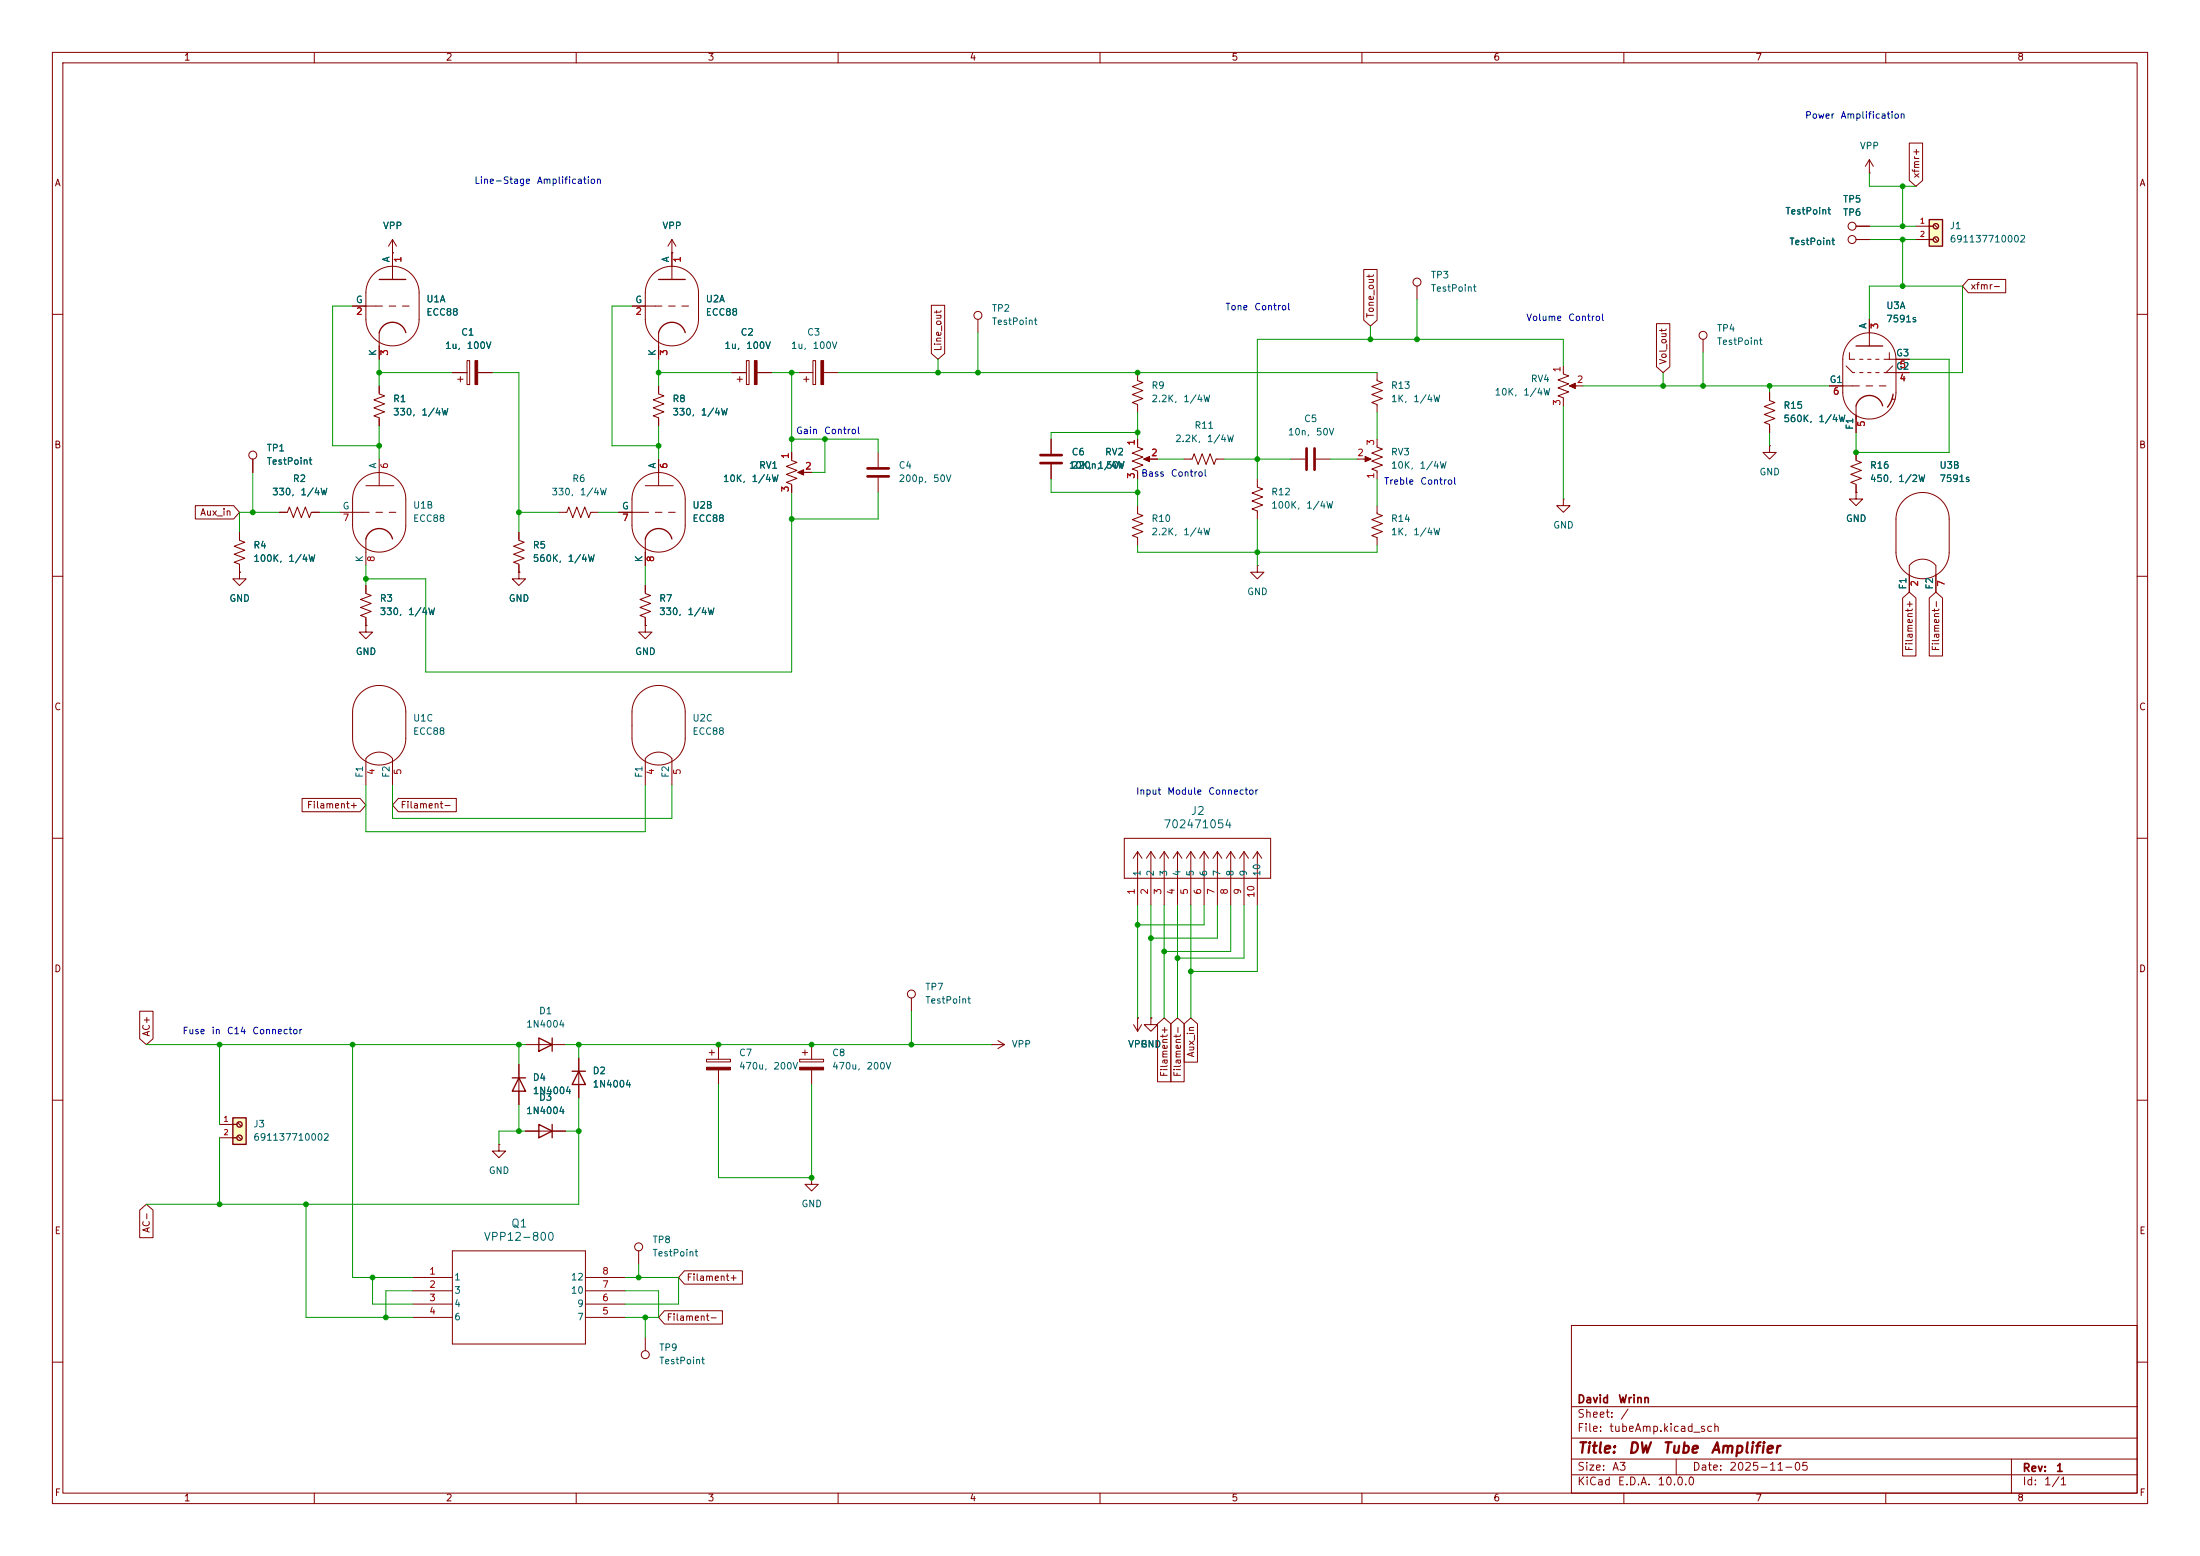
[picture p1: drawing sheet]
<svg xmlns="http://www.w3.org/2000/svg" width="420mm" height="297mm" viewBox="0 0 420 297" stroke-linecap="round" stroke-linejoin="round" font-family="sans-serif">
<g fill="none" stroke="#840000" stroke-width=".19">
<path d="M10 10h400v277h-400zM12 12h396v273h-396zM60 10v2M110 10v2M160 10v2M210 10v2M260 10v2M310 10v2M360 10v2M128.3 48.3h.1M128.3 45.7l-.8 1.3M128.3 45.7l.7 1.3"/>
<path d="M128.3 45.7v2.6M10 60h2M152.4 71.1h2.8M153.4 72.4h1M153.9 71.9v1M155.2 68.8h.5v4.6h-.5zM157.2 71.1h2.8M186.7 61v2.5M217.2 71.1v1.5l1 .4-2 .8 2 .7-2 .8 2 .8-2 .7 1 .4v1.5M408 60h2M106.7 97.8h1.5l.4-1 .7 2 .8-2 .8 2 .7-2 .8 2 .4-1h1.5M118.1 97.8h5.7"/>
<path d="M122.1 91.7a5.1 5.1 0 0 1 5.6-1.1 5.1 5.1 0 0 1 3.1 4.7v5a5.1 5.1 0 0 1-5.1 5.1 5.1 5.1 0 0 1-5.1-5.1v-5a5.1 5.1 0 0 1 1.5-3.6zM123.2 92.7h5.3M125.1 97.8h1.3M125.7 87.6v5.1M127.6 97.8h1.3M151.1 86.4v1.5l1 .4-2 .7 2 .8-2 .8 2 .7-2 .8 1 .4v1.5M152.7 90.2h2.2M217.2 96.5v1.5l1 .4-2 .8 2 .7-2 .8 2 .8-2 .7 1 .4v1.5M217.2 83.8v1.5l1 .4-2 .8 2 .7-2 .8 2 .8-2 .7 1 .4v1.5M218.7 87.6h2.3M226.1 87.6h1.5l.4-1 .7 2 .8-2 .8 2 .7-2 .8 2 .4-1h1.5M240 91.4v1.6l1 .3-2 .8 2 .8-2 .7 2 .8-2 .8 1 .3v1.6"/>
<path d="M246.4 87.6h2.8M251.2 87.6h2.8M10 110h2M99.1 101.6v1.5l1 .4-2.1 .8 2.1 .7-2.1 .8 2.1 .8-2.1 .7 1.1 .4v1.5M123.2 102.9v5.1M240 108v1.2h1.3l-1.3 1.3-1.2-1.3h1.2M240 108h.1M408 110h2M10 160h2M408 160h2M214.6 160h28v7.6h-28zM217.2 162.6v10.1"/>
<path d="M217.2 162.6l-.9 1.2M217.2 162.6l.8 1.2M219.7 162.6v10.1M219.7 162.6l-.8 1.2M219.7 162.6l.9 1.2M222.2 162.6v10.1M222.2 162.6l-.8 1.2M222.2 162.6l.9 1.2M224.8 162.6v10.1M224.8 162.6l-.9 1.2M224.8 162.6l.8 1.2M227.3 162.6v10.1"/>
<path d="M227.3 162.6l-.8 1.2M227.3 162.6l.9 1.2M229.9 162.6v10.1M229.9 162.6l-.9 1.2M229.9 162.6l.8 1.2M232.4 162.6v10.1M232.4 162.6l-.8 1.2M232.4 162.6l.9 1.2M234.9 162.6v10.1M234.9 162.6l-.8 1.2M234.9 162.6l.9 1.2M237.5 162.6v10.1"/>
<path d="M237.5 162.6l-.9 1.2M237.5 162.6l.8 1.2M240 162.6v10.1M240 162.6l-.8 1.2M240 162.6l.9 1.2M189.2 199.4h.1M189.2 199.4h2.6M190.5 198.6l1.3 .8M191.8 199.4l-1.3 .8M216.4 195.6l.8 1.3M217.2 194.3h.1M217.2 194.3v2.6"/>
<path d="M217.9 195.6l-.7 1.3M219.7 194.3v1.3h1.3l-1.3 1.3-1.3-1.3h1.3M219.7 194.3h.1M10 210h2M95.2 218.4v1.3h1.3l-1.3 1.3-1.2-1.3h1.2M95.2 218.4h.1M99.1 203.2v7.6M100.3 215.9h7.6M408 210h2M86.4 238.8h25.4v17.7h-25.4zM78.7 243.8h7.7M78.7 246.4h7.7"/>
<path d="M78.7 248.9h7.7M78.7 251.5h7.7M111.8 243.8h7.6M111.8 246.4h7.6M111.8 248.9h7.6M111.8 251.5h7.6M300 253h108v32h-108zM10 260h2M300 278.5h108M300 274.5h108M300 268.5h108M320 278.5v3"/>
<path d="M384 278.5v6.5M408 260h2M60 285v2M110 285v2M160 285v2M210 285v2M260 285v2M300 281.5h108M310 285v2M360 285v2"/>
<circle cx="186.7" cy="60.2" r=".76"/>
</g>
<path d="M249.4 85.6v4.1M251 85.6v4.1" fill="none" stroke="#840000" stroke-width=".51"/>
<g fill="#840000" stroke="#840000" stroke-width=".19">
<path d="M152.3 90.2l1.1-.5v1z"/>
<path d="M218.3 87.6l1.2-.5v1z"/>
<path d="M156.7 68.8h.5v4.6h-.5z"/>
</g>
<path d="M123.2 102.9a2.62 2.62 0 0 1 2.5-2 2.62 2.62 0 0 1 2.6 2M97.8 205.7h2.5M99.1 205.7l1.2 2.6h-2.5zM102.9 214.6l2.5 1.3-2.5 1.3zM105.4 214.6v2.6" fill="none" stroke="#840000" stroke-width=".25"/>
<path d="M44.4 213.4h2.6v5h-2.6z" fill="#ffffc2"/>
<g fill="none" stroke="#840000" stroke-width=".25">
<path d="M72.4 53.3h5.1M125.7 53.3h5.1M72.4 63.5a2.62 2.62 0 0 1 2.5-2 2.62 2.62 0 0 1 2.6 2M125.7 63.5a2.62 2.62 0 0 1 2.6-2 2.62 2.62 0 0 1 2.5 2M69.8 102.9a2.62 2.62 0 0 1 2.6-2 2.62 2.62 0 0 1 2.5 2M44.4 213.4h2.6v5h-2.6zM44.4 214.6h.8M44.4 217.2h.8"/>
<circle cx="45.7" cy="214.6" r=".51"/>
<circle cx="45.7" cy="217.2" r=".51"/>
</g>
<g fill="none" stroke="#840000" stroke-width=".19">
<path d="M356.9 33h.1M356.9 30.5l-.8 1.3M356.9 30.5l.7 1.3M356.9 30.5v2.5M67.3 58.4h5.7M71.3 52.3a5.1 5.1 0 0 1 5.6-1.1 5.1 5.1 0 0 1 3.1 4.7v5.1a5.1 5.1 0 0 1-5.1 5 5.1 5.1 0 0 1-5.1-5v-5.1a5.1 5.1 0 0 1 1.5-3.6zM74.3 58.4h1.3M74.9 48.3h.1M74.9 45.7l-.7 1.3M74.9 45.7l.8 1.3M74.9 45.7v7.6M76.8 58.4h1.3"/>
<path d="M120.6 58.4h5.8M124.7 52.3a5.1 5.1 0 0 1 5.5-1.1 5.1 5.1 0 0 1 3.1 4.7v5.1a5.1 5.1 0 0 1-5 5 5.1 5.1 0 0 1-5.1-5v-5.1a5.1 5.1 0 0 1 1.5-3.6zM127.6 58.4h1.3M128.3 48.3v5M130.2 58.4h1.2M270.5 54.6v2.6M354.3 43.2h2.6M72.4 73.7v1.5l1 .4-2 .7 2 .8-2 .8 2 .7-2 .8 1 .4v1.5M72.4 63.5v5.1M86.4 71.1h2.8M87.4 72.4h1M87.9 71.9v1"/>
<path d="M89.2 68.8h.5v4.6h-.5zM91.2 71.1h2.8M125.7 73.7v1.5l1 .4-2 .7 2 .8-2 .8 2 .7-2 .8 1 .4v1.5M125.7 63.5v5.1M139.7 71.1h2.8M140.7 72.4h1M141.2 71.9v1M142.5 68.8h.5v4.6h-.5zM144.5 71.1h2.8M262.9 71.1v1.5l1 .4-2 .8 2 .7-2 .8 2 .8-2 .7 1 .4v1.5M298.4 69.9v1.5l1.1 .4-2.1 .7 2.1 .8-2.1 .7 2.1 .8-2.1 .8 1 .3v1.6M300 73.7h2.3"/>
<path d="M325.1 64.8v2.5M337.8 74.9v1.6l1 .3-2 .8 2 .8-2 .7 2 .8-2 .7 1 .4v1.6M48.3 87.6v2.6M53.3 97.8h1.6l.3-1 .8 2 .8-2 .7 2 .8-2 .8 2 .3-1h1.6M64.8 97.8h5.7M68.8 91.7a5.1 5.1 0 0 1 5.5-1.1 5.1 5.1 0 0 1 3.2 4.7v5a5.1 5.1 0 0 1-5.1 5.1 5.1 5.1 0 0 1-5.1-5.1v-5a5.1 5.1 0 0 1 1.5-3.6zM69.8 92.7h5.4M71.8 97.8h1.2M72.4 87.6v5.1M74.3 97.8h1.3M167.6 86.4v2.8M167.6 91.2v2.8"/>
<path d="M200.7 83.8v2.8M200.7 88.6v2.8M259.1 87.6h2.3M262.9 83.8v1.5l1 .4-2 .8 2 .7-2 .8 2 .8-2 .7 1 .4v1.5M262.9 96.5v1.5l1 .4-2 .8 2 .7-2 .8 2 .8-2 .7 1 .4v1.5M298.4 95.3v1.2h1.3l-1.3 1.3-1.2-1.3h1.2M298.4 95.3h.1M337.8 85.1v1.3h1.3l-1.3 1.2-1.3-1.2h1.3M337.8 85.1h.1M354.3 86.4v1.5l1 .4-2 .7 2 .8-2 .8 2 .7-2 .8 1 .4v1.5M45.7 101.6v1.5l1 .4-2 .8 2 .7-2 .8 2 .8-2 .7 1 .4v1.5M45.7 109.2v1.3h1.3l-1.3 1.3-1.3-1.3h1.3"/>
<path d="M45.7 109.2h.1M69.8 111.8v1.5l1.1 .4-2.1 .7 2.1 .8-2.1 .8 2.1 .7-2.1 .8 1 .4v1.5M69.8 119.4v1.3h1.3l-1.3 1.2-1.2-1.2h1.2M69.8 119.4h.1M69.8 102.9v5.1M68.8 132.3a5.1 5.1 0 0 1 5.5-1.1 5.1 5.1 0 0 1 3.2 4.7v5.1a5.1 5.1 0 0 1-5.1 5 5.1 5.1 0 0 1-5.1-5v-5.1a5.1 5.1 0 0 1 1.5-3.6zM69.8 149.9v-5.1a3.3 3.3 0 0 1 5.1 0v5.1M174 190.5v2.5M41.9 214.6h2.5M41.9 217.2h2.5M45.5 214.4l.5 .5M45.5 216.9l.5 .5"/>
<path d="M123.2 255.3v2.5"/>
<circle cx="270.5" cy="53.8" r=".76"/>
<circle cx="353.6" cy="43.2" r=".76"/>
<circle cx="325.1" cy="64" r=".76"/>
<circle cx="48.3" cy="86.9" r=".76"/>
<circle cx="174" cy="189.7" r=".76"/>
<circle cx="123.2" cy="258.6" r=".76"/>
</g>
<g fill="#840000" stroke="#840000" stroke-width=".19">
<path d="M260.6 87.1l1.1 .5-1.1 .5z"/>
<path d="M299.6 73.7l1.1-.5v1z"/>
<path d="M90.7 68.8h.5v4.6h-.5z"/>
<path d="M144 68.8h.5v4.6h-.5z"/>
</g>
<path d="M165.6 90.9h4.1M165.6 89.4h4.1M198.6 86.9h4.1M198.6 88.4h4.1" fill="none" stroke="#840000" stroke-width=".51"/>
<path d="M368.3 41.9h2.5v5.1h-2.5z" fill="#ffffc2"/>
<g fill="none" stroke="#840000" stroke-width=".25">
<path d="M368.3 41.9h2.5v5.1h-2.5zM368.3 43.2h.8M368.3 45.7h.8M354.3 66h5.1M354.3 77.5a2.62 2.62 0 0 1 2.6-2 2.62 2.62 0 0 1 2.5 2M361.4 75.2l-.4 1.5-.7 1M102.9 198.1l2.5 1.3-2.5 1.3zM105.4 198.1v2.6M109.2 204.5h2.6M110.5 204.5l1.3 2.5h-2.6z"/>
<circle cx="369.6" cy="43.2" r=".51"/>
<circle cx="369.6" cy="45.7" r=".51"/>
</g>
<g fill="none" stroke="#840000" stroke-width=".19">
<path d="M364.5 27.3h2.5v7.1l-1.2 1.2-1.3-1.2zM67.3 58.4h2.5M74.9 48.3h.1M74.9 48.3v2.5M120.6 58.4h2.6M128.3 48.3h.1M128.3 48.3v2.5M177.8 58.3h2.5v9.2l-1.2 1.1-1.3-1.1zM260.3 51.4h2.6v9.7l-1.3 1.1-1.3-1.1zM354.3 43.2h2.6M354.3 45.7h2.6M365.8 43.2h2.5"/>
<path d="M365.8 45.7h2.5M369.3 42.9l.5 .5M369.3 45.5l.5 .5M375.8 53.3h7.1v2.6h-7.1l-1.2-1.3zM72.4 66v2.6M72.4 73.7v1.2M86.4 71.1h2.8M91.2 71.1h2.8M125.7 66v2.6M125.7 73.7v1.2M139.7 71.1h2.8M144.5 71.1h2.8"/>
<path d="M316.2 61.8h2.6v8.2l-1.3 1.1-1.3-1.1zM337.8 74.9v1.3M349.2 73.7h5.8M352.4 69.9l1.3 1.2h.4M353.1 67.3v1.3h1M353.3 65a5.1 5.1 0 0 1 5.5-1.1 5.1 5.1 0 0 1 3.1 4.7v6.3a5.1 5.1 0 0 1-5 5.1 5.1 5.1 0 0 1-5.1-5.1v-6.3a5.1 5.1 0 0 1 1.5-3.6zM354.3 77.5v5.1M355 71.1h.7M355 68.6h.7M356.2 73.7h1.3M356.5 71.1h.7M356.5 68.6h.7"/>
<path d="M356.9 61v5M358.1 71.1h.6M358.1 68.6h.6M358.8 73.7h1.2M359.7 71.1h4.8M360.7 67.3v1.3h-1M360.8 68.6h3.7M361.2 76.2h.6M361.3 69.9l-1.3 1.2M37.3 96.5h7.3l1.1 1.3-1.1 1.3h-7.3zM48.3 87.6v2.6M53.3 97.8h1.3"/>
<path d="M59.7 97.8h1.3M72.4 80v1.3M118.1 97.8h2.5M125.7 80v1.3M125.7 87.6v2.6M151.1 86.4v1.2M151.1 92.7v1.3M153.7 90.2h1.2M200.7 83.8v2.8M200.7 88.6v2.8M217.2 83.8v1.3M217.2 90.2v1.2"/>
<path d="M219.7 87.6h1.3M337.8 81.3v1.3M354.3 94v1.3h1.3l-1.3 1.2-1.2-1.2h1.2M354.3 94h.1M354.3 86.4v1.2M354.3 92.7v1.3M363.4 95.5a5.1 5.1 0 0 1 5.6-1.1 5.1 5.1 0 0 1 3.1 4.7v6.3a5.1 5.1 0 0 1-5.1 5.1 5.1 5.1 0 0 1-5.1-5.1v-6.3a5.1 5.1 0 0 1 1.5-3.6zM45.7 109.2h.1M45.7 101.6v1.3M45.7 108v1.2M69.8 119.4h.1M69.8 111.8v1.2"/>
<path d="M69.8 118.1v1.3M99.1 109.2v1.3h1.2l-1.2 1.3-1.3-1.3h1.3M99.1 109.2h.1M99.1 101.6v1.3M99.1 108v1.2M123.2 111.8v1.5l1 .4-2 .7 2 .8-2 .8 2 .7-2 .8 1 .4v1.5M123.2 119.4v1.3h1.3l-1.3 1.2-1.3-1.2h1.3M123.2 119.4h.1M123.2 105.4v2.6M363.2 114.1l1.3-1.1 1.3 1.1v11.1h-2.6zM364.5 113v-5a3.3 3.3 0 0 1 5.1 0v5M368.3 114.1l1.3-1.1 1.2 1.1v11.1h-2.5z"/>
<path d="M122.1 132.3a5.1 5.1 0 0 1 5.6-1.1 5.1 5.1 0 0 1 3.1 4.7v5.1a5.1 5.1 0 0 1-5.1 5 5.1 5.1 0 0 1-5.1-5v-5.1a5.1 5.1 0 0 1 1.5-3.6zM57.7 152.4h11l1.1 1.3-1.1 1.2h-11zM76 152.4h11.1v2.5h-11.1l-1.1-1.2zM123.2 149.9v-5.1a3.3 3.3 0 0 1 5.1 0v5.1M26.7 193h2.5v5.3l-1.3 1.1-1.2-1.1zM100.3 199.4h7.6M137.2 199.4v2.8M154.9 199.4v2.8M217.2 194.3h.1M219.7 194.3h.1M221 195.4l1.2-1.1 1.3 1.1v11.1h-2.5zM223.5 195.4l1.3-1.1 1.3 1.1v11.1h-2.6z"/>
<path d="M226.1 195.4l1.2-1.1 1.3 1.1v7.3h-2.5zM99.1 203.2v2.5M99.1 208.3v2.5M100.3 215.9h2.6M105.4 215.9h2.5M110.5 201.9v7.7M134.9 202.2h4.5v.5h-4.5zM135.4 200.9h1M135.9 200.4v1M137.2 204.2v2.8M152.7 202.2h4.5v.5h-4.5zM153.2 200.9h1"/>
<path d="M153.7 200.4v1M154.9 204.2v2.8M26.7 231l1.2-1.1 1.3 1.1v5.2h-2.5zM121.9 238.8v2.5M154.9 224.8v1.3h1.3l-1.3 1.2-1.2-1.2h1.2M154.9 224.8h.1M126.8 250.2h11.1v2.5h-11.1l-1.1-1.2zM130.7 242.6h11v2.5h-11l-1.2-1.3z"/>
<circle cx="353.6" cy="45.7" r=".76"/>
<circle cx="121.9" cy="238" r=".76"/>
</g>
<g fill="#840000" stroke="#840000" stroke-width=".19">
<path d="M134.9 203.7h4.5v.5h-4.5z"/>
<path d="M152.7 203.7h4.5v.5h-4.5z"/>
</g>
<g fill="none" stroke="#009600" stroke-width=".19">
<path d="M356.9 33v2.6h8.9M363.2 35.6v7.6M67.3 58.4h-3.8v26.7h8.9M120.6 58.4h-3.8v26.7h8.9M270.5 57.2v7.6M356.9 43.2h8.9M356.9 45.7h8.9M363.2 45.7v8.9M72.4 71.1h14M72.4 68.6v5.1M94 71.1h5.1v30.5M125.7 71.1h14"/>
<path d="M125.7 68.6v5.1M147.3 71.1h5.1M151.1 71.1v15.3M160 71.1h102.9M179.1 68.6v2.5M186.7 63.5v7.6M217.2 78.7v5.1M261.6 62.2v2.6M262.9 78.7v5.1M298.4 69.9v-5.1h-58.4v26.6M298.4 77.5v17.8M302.3 73.7h46.9"/>
<path d="M317.5 71.1v2.6M325.1 67.3v6.4M337.8 73.7v1.2M356.9 61v-6.4h17.7v16.5h-10.1M364.5 68.6h7.6v17.8h-17.8v-3.8M48.3 90.2v7.6M53.3 97.8h-7.6v3.8M61 97.8h3.8M72.4 81.3v6.3M99.1 97.8h7.6M114.3 97.8h3.8M125.7 81.3v6.3"/>
<path d="M151.1 94v34.3h-69.8v-17.8h-11.5M151.1 83.8h16.5v2.6M157.5 83.8v6.4h-2.6M167.6 94v5.1h-16.5M200.7 91.4v2.6h16.5M217.2 91.4v5.1M217.2 82.6h-16.5v1.2M221 87.6h5.1M233.7 87.6h12.7M240 99.1v8.9M254 87.6h5.1M262.9 91.4v5.1"/>
<path d="M337.8 82.6v2.5M69.8 108v3.8M123.2 108v3.8M217.2 104.1v1.3h45.7v-1.3M69.8 149.9v8.9h53.4v-8.9M74.9 149.9v6.3h53.4v-6.3M217.2 172.7v21.6M219.7 172.7v21.6M222.2 172.7v21.6M224.8 172.7v21.6M227.3 172.7v21.6M229.9 172.7v3.8h-12.7"/>
<path d="M232.4 172.7v6.4h-12.7M234.9 172.7v8.9h-12.7M237.5 172.7v10.2h-12.7M240 172.7v12.7h-12.7M27.9 199.4h72.4M41.9 199.4v15.2M67.3 199.4v44.4h11.4M99.1 199.4v3.8M107.9 199.4h81.3M110.5 199.4v2.5M174 193v6.4M41.9 217.2v12.7"/>
<path d="M99.1 210.8v5.1M100.3 215.9h-5.1v2.5M107.9 215.9h2.6M110.5 209.6v20.3h-82.6M137.2 207v17.8h17.7v-17.8M58.4 229.9v21.6h20.3M71.1 243.8v5.1h7.6M78.7 246.4h-5v5.1M119.4 246.4h6.3v5.1h-6.3M119.4 243.8h10.1v5.1h-10.1M121.9 241.3v2.5M123.2 251.5v3.8"/>
</g>
<g fill="#009600" stroke="#009600" stroke-width=".19">
<circle cx="99.1" cy="97.8" r=".46"/>
<circle cx="72.4" cy="85.1" r=".46"/>
<circle cx="125.7" cy="85.1" r=".46"/>
<circle cx="151.1" cy="99.1" r=".46"/>
<circle cx="151.1" cy="83.8" r=".46"/>
<circle cx="174" cy="199.4" r=".46"/>
<circle cx="154.9" cy="199.4" r=".46"/>
<circle cx="110.5" cy="215.9" r=".46"/>
<circle cx="123.2" cy="251.5" r=".46"/>
<circle cx="154.9" cy="224.8" r=".46"/>
<circle cx="137.2" cy="199.4" r=".46"/>
<circle cx="121.9" cy="243.8" r=".46"/>
<circle cx="41.9" cy="199.4" r=".46"/>
<circle cx="67.3" cy="199.4" r=".46"/>
<circle cx="73.7" cy="251.5" r=".46"/>
<circle cx="71.1" cy="243.8" r=".46"/>
<circle cx="58.4" cy="229.9" r=".46"/>
<circle cx="41.9" cy="229.9" r=".46"/>
<circle cx="99.1" cy="215.9" r=".46"/>
<circle cx="99.1" cy="199.4" r=".46"/>
<circle cx="110.5" cy="199.4" r=".46"/>
<circle cx="151.1" cy="71.1" r=".46"/>
<circle cx="157.5" cy="83.8" r=".46"/>
<circle cx="125.7" cy="71.1" r=".46"/>
<circle cx="69.8" cy="110.5" r=".46"/>
<circle cx="72.4" cy="71.1" r=".46"/>
<circle cx="48.3" cy="97.8" r=".46"/>
<circle cx="261.6" cy="64.8" r=".46"/>
<circle cx="317.5" cy="73.7" r=".46"/>
<circle cx="325.1" cy="73.7" r=".46"/>
<circle cx="270.5" cy="64.8" r=".46"/>
<circle cx="354.3" cy="86.4" r=".46"/>
<circle cx="337.8" cy="73.7" r=".46"/>
<circle cx="217.2" cy="71.1" r=".46"/>
<circle cx="240" cy="105.4" r=".46"/>
<circle cx="217.2" cy="94" r=".46"/>
<circle cx="217.2" cy="82.6" r=".46"/>
<circle cx="240" cy="87.6" r=".46"/>
<circle cx="186.7" cy="71.1" r=".46"/>
<circle cx="179.1" cy="71.1" r=".46"/>
<circle cx="217.2" cy="176.5" r=".46"/>
<circle cx="224.8" cy="182.9" r=".46"/>
<circle cx="227.3" cy="185.4" r=".46"/>
<circle cx="219.7" cy="179.1" r=".46"/>
<circle cx="222.2" cy="181.6" r=".46"/>
<circle cx="363.2" cy="35.6" r=".46"/>
<circle cx="363.2" cy="54.6" r=".46"/>
<circle cx="363.2" cy="43.2" r=".46"/>
<circle cx="363.2" cy="45.7" r=".46"/>
</g>
<g font-size="2" fill="#840000">
<text x="301" y="277.9">Title:</text>
<text x="310.6" y="277.9">DW</text>
<text x="317.3" y="277.9">Tube</text>
<text x="326.4" y="277.9">Amplifier</text>
</g>
<g font-size="1.5" fill="#006464">
<text x="227.2" y="155.9">J2</text>
<text x="222" y="158.5">702471054</text>
<text x="92.2" y="237.2">VPP12-800</text>
<text x="97.5" y="234.7">Q1</text>
</g>
<g font-size="1.5" fill="#840000">
<text x="301" y="268.2">David</text>
<text x="308.8" y="268.2">Wrinn</text>
<text x="301" y="273.7">File:</text>
<text x="301" y="271">Sheet:</text>
<text x="307.1" y="273.7">tubeAmp.kicad_sch</text>
<text x="309.2" y="271">/</text>
<text x="301" y="281.1">Size:</text>
<text x="307.6" y="281.1">A3</text>
<text x="323" y="281.1">Date:</text>
<text x="330" y="281.1">2025-11-05</text>
<text x="386" y="281.3">Rev:</text>
<text x="392.4" y="281.3">1</text>
<text x="301" y="283.9">KiCad</text>
<text x="308.7" y="283.9">E.D.A.</text>
<text x="316.3" y="283.9">10.0.0</text>
<text x="386" y="283.9">Id:</text>
<text x="390.1" y="283.9">1/1</text>
</g>
<g font-size="1.3" fill="#840000">
<text x="35" y="11.9">1</text>
<text x="85" y="11.9">2</text>
<text x="135" y="11.9">3</text>
<text x="185" y="11.9">4</text>
<text x="235" y="11.9">5</text>
<text x="285" y="11.9">6</text>
<text x="335" y="11.9">7</text>
<text x="385" y="11.9">8</text>
<text x="10.3" y="35.9">A</text>
<text x="366.7" y="34.1" transform="rotate(-90 366.7 34.1)">xfmr+</text>
<text x="408.3" y="35.9">A</text>
<text x="376.1" y="55.6">xfmr-</text>
<text x="262.6" y="60.8" transform="rotate(-90 262.6 60.8)">Tone_out</text>
<text x="180" y="67.2" transform="rotate(-90 180 67.2)">Line_out</text>
<text x="318.5" y="69.7" transform="rotate(-90 318.5 69.7)">Vol_out</text>
<text x="10.3" y="85.9">B</text>
<text x="408.2" y="85.9">B</text>
<text x="38.1" y="98.7">Aux_in</text>
<text x="365.4" y="124.4" transform="rotate(-90 365.4 124.4)">Filament+</text>
<text x="370.5" y="124.4" transform="rotate(-90 370.5 124.4)">Filament-</text>
<text x="10.3" y="135.9">C</text>
<text x="408.2" y="135.9">C</text>
<text x="58.5" y="154.6">Filament+</text>
<text x="76.4" y="154.6">Filament-</text>
<text x="10.3" y="185.9">D</text>
<text x="408.2" y="185.9">D</text>
<text x="28.9" y="198" transform="rotate(-90 28.9 198)">AC+</text>
<text x="228.3" y="201.9" transform="rotate(-90 228.3 201.9)">Aux_in</text>
<text x="223.2" y="205.7" transform="rotate(-90 223.2 205.7)">Filament+</text>
<text x="225.7" y="205.7" transform="rotate(-90 225.7 205.7)">Filament-</text>
<text x="10.3" y="235.9">E</text>
<text x="28.9" y="235.4" transform="rotate(-90 28.9 235.4)">AC-</text>
<text x="408.3" y="235.9">E</text>
<text x="131" y="244.8">Filament+</text>
<text x="127.2" y="252.4">Filament-</text>
<text x="10.3" y="285.9">F</text>
<text x="35" y="286.9">1</text>
<text x="85" y="286.9">2</text>
<text x="135" y="286.9">3</text>
<text x="185" y="286.9">4</text>
<text x="235" y="286.9">5</text>
<text x="285" y="286.9">6</text>
<text x="335" y="286.9">7</text>
<text x="385" y="286.9">8</text>
<text x="408.3" y="285.9">F</text>
</g>
<g font-size="1.3" fill="#0000c2">
<text x="344.5" y="23">Power</text>
<text x="351.3" y="23">Amplification</text>
<text x="90.4" y="35.4">Line-Stage</text>
<text x="102.4" y="35.4">Amplification</text>
<text x="233.8" y="59.5">Tone</text>
<text x="239.3" y="59.5">Control</text>
<text x="291.3" y="61.6">Volume</text>
<text x="299.3" y="61.6">Control</text>
<text x="151.9" y="83.2">Gain</text>
<text x="157.2" y="83.2">Control</text>
<text x="217.8" y="91.3">Bass</text>
<text x="223.4" y="91.3">Control</text>
<text x="264.1" y="92.8">Treble</text>
<text x="271" y="92.8">Control</text>
<text x="216.8" y="152">Input</text>
<text x="222.7" y="152">Module</text>
<text x="230.6" y="152">Connector</text>
<text x="34.7" y="197.7">Fuse</text>
<text x="40.3" y="197.7">in</text>
<text x="43.2" y="197.7">C14</text>
<text x="48.1" y="197.7">Connector</text>
</g>
<g font-size="1.3" fill="#006464">
<text x="355" y="28.8">VPP</text>
<text x="340.7" y="41.2">TestPoint</text>
<text x="351.7" y="39">TP5</text>
<text x="351.7" y="41.5">TP6</text>
<text x="73" y="44">VPP</text>
<text x="126.4" y="44">VPP</text>
<text x="341.5" y="47.1">TestPoint</text>
<text x="372.1" y="44">J1</text>
<text x="372.1" y="46.6">691137710002</text>
<text x="74.7" y="50.2" transform="rotate(-90 74.7 50.2)">A</text>
<text x="128" y="50.2" transform="rotate(-90 128 50.2)">A</text>
<text x="273.1" y="53.4">TP3</text>
<text x="67.8" y="58.2">G</text>
<text x="81.3" y="58">U1A</text>
<text x="121.2" y="58.2">G</text>
<text x="134.6" y="58">U2A</text>
<text x="189.2" y="59.8">TP2</text>
<text x="273.1" y="56">TestPoint</text>
<text x="360" y="59.3">U3A</text>
<text x="81.3" y="60.6">ECC88</text>
<text x="87.9" y="64.4">C1</text>
<text x="134.6" y="60.6">ECC88</text>
<text x="141.3" y="64.4">C2</text>
<text x="154" y="64.4">C3</text>
<text x="189.2" y="62.3">TestPoint</text>
<text x="327.7" y="63.6">TP4</text>
<text x="356.6" y="62.9" transform="rotate(-90 356.6 62.9)">A</text>
<text x="360" y="61.8">7591s</text>
<text x="72.1" y="68" transform="rotate(-90 72.1 68)">K</text>
<text x="84.9" y="66.9">1u,</text>
<text x="89" y="66.9">100V</text>
<text x="125.5" y="68" transform="rotate(-90 125.5 68)">K</text>
<text x="138.2" y="66.9">1u,</text>
<text x="142.3" y="66.9">100V</text>
<text x="150.9" y="66.9">1u,</text>
<text x="155" y="66.9">100V</text>
<text x="327.7" y="66.1">TestPoint</text>
<text x="361.9" y="70.9">G2</text>
<text x="361.9" y="68.3">G3</text>
<text x="74.9" y="77.1">R1</text>
<text x="128.3" y="77.1">R8</text>
<text x="219.7" y="74.5">R9</text>
<text x="219.7" y="77.1">2.2K,</text>
<text x="225.8" y="77.1">1/4W</text>
<text x="265.4" y="74.5">R13</text>
<text x="265.4" y="77.1">1K,</text>
<text x="269.7" y="77.1">1/4W</text>
<text x="285.2" y="75.8">10K,</text>
<text x="290.7" y="75.8">1/4W</text>
<text x="292.1" y="73.3">RV4</text>
<text x="349.2" y="73.4">G1</text>
<text x="74.9" y="79.6">330,</text>
<text x="80.3" y="79.6">1/4W</text>
<text x="128.3" y="79.6">330,</text>
<text x="133.7" y="79.6">1/4W</text>
<text x="227.9" y="82.1">R11</text>
<text x="245.8" y="83.4">10n,</text>
<text x="248.8" y="80.9">C5</text>
<text x="251.1" y="83.4">50V</text>
<text x="340.4" y="78.3">R15</text>
<text x="340.4" y="80.9">560K,</text>
<text x="347" y="80.9">1/4W</text>
<text x="354.1" y="82.1" transform="rotate(-90 354.1 82.1)">F1</text>
<text x="50.8" y="86.5">TP1</text>
<text x="50.8" y="89">TestPoint</text>
<text x="72.1" y="89.5" transform="rotate(-90 72.1 89.5)">A</text>
<text x="125.5" y="89.5" transform="rotate(-90 125.5 89.5)">A</text>
<text x="144.8" y="89.8">RV1</text>
<text x="171.5" y="89.8">C4</text>
<text x="204" y="89.8">10K,</text>
<text x="204.5" y="87.2">C6</text>
<text x="204.5" y="89.8">220n,1/4W</text>
<text x="210.8" y="87.2">RV2</text>
<text x="211" y="89.8">50V</text>
<text x="224.2" y="84.7">2.2K,</text>
<text x="230.3" y="84.7">1/4W</text>
<text x="265.4" y="87.2">RV3</text>
<text x="265.4" y="89.8">10K,</text>
<text x="270.9" y="89.8">1/4W</text>
<text x="356.9" y="89.8">R16</text>
<text x="370.2" y="89.8">U3B</text>
<text x="51.8" y="94.8">330,</text>
<text x="55.8" y="92.3">R2</text>
<text x="57.3" y="94.8">1/4W</text>
<text x="105.2" y="94.8">330,</text>
<text x="109.1" y="92.3">R6</text>
<text x="110.6" y="94.8">1/4W</text>
<text x="137.9" y="92.3">10K,</text>
<text x="143.4" y="92.3">1/4W</text>
<text x="171.5" y="92.3">200p,</text>
<text x="178" y="92.3">50V</text>
<text x="242.6" y="94.8">R12</text>
<text x="335.8" y="91">GND</text>
<text x="356.9" y="92.3">450,</text>
<text x="362.3" y="92.3">1/2W</text>
<text x="370.2" y="92.3">7591s</text>
<text x="65.3" y="97.5">G</text>
<text x="78.7" y="97.4">U1B</text>
<text x="78.7" y="99.9">ECC88</text>
<text x="118.6" y="97.5">G</text>
<text x="132.1" y="97.4">U2B</text>
<text x="132.1" y="99.9">ECC88</text>
<text x="219.7" y="99.9">R10</text>
<text x="242.6" y="97.4">100K,</text>
<text x="249.3" y="97.4">1/4W</text>
<text x="265.4" y="99.9">R14</text>
<text x="296.4" y="101.2">GND</text>
<text x="352.3" y="99.9">GND</text>
<text x="48.3" y="105">R4</text>
<text x="48.3" y="107.5">100K,</text>
<text x="54.9" y="107.5">1/4W</text>
<text x="69.6" y="107.4" transform="rotate(-90 69.6 107.4)">K</text>
<text x="101.6" y="105">R5</text>
<text x="101.6" y="107.5">560K,</text>
<text x="108.3" y="107.5">1/4W</text>
<text x="122.9" y="107.4" transform="rotate(-90 122.9 107.4)">K</text>
<text x="219.7" y="102.5">2.2K,</text>
<text x="225.8" y="102.5">1/4W</text>
<text x="265.4" y="102.5">1K,</text>
<text x="269.7" y="102.5">1/4W</text>
<text x="238" y="113.9">GND</text>
<text x="364.2" y="112.6" transform="rotate(-90 364.2 112.6)">F1</text>
<text x="369.3" y="112.6" transform="rotate(-90 369.3 112.6)">F2</text>
<text x="43.7" y="115.2">GND</text>
<text x="72.4" y="115.2">R3</text>
<text x="72.4" y="117.7">330,</text>
<text x="77.8" y="117.7">1/4W</text>
<text x="97" y="115.2">GND</text>
<text x="125.7" y="115.2">R7</text>
<text x="125.7" y="117.7">330,</text>
<text x="131.1" y="117.7">1/4W</text>
<text x="67.8" y="125.3">GND</text>
<text x="121.2" y="125.3">GND</text>
<text x="78.7" y="138">U1C</text>
<text x="78.7" y="140.6">ECC88</text>
<text x="132.1" y="138">U2C</text>
<text x="132.1" y="140.6">ECC88</text>
<text x="69.6" y="148.6" transform="rotate(-90 69.6 148.6)">F1</text>
<text x="74.7" y="148.6" transform="rotate(-90 74.7 148.6)">F2</text>
<text x="122.9" y="148.6" transform="rotate(-90 122.9 148.6)">F1</text>
<text x="128" y="148.6" transform="rotate(-90 128 148.6)">F2</text>
<text x="218" y="167.4" transform="rotate(-90 218 167.4)">1</text>
<text x="220.6" y="167.4" transform="rotate(-90 220.6 167.4)">2</text>
<text x="223.1" y="167.4" transform="rotate(-90 223.1 167.4)">3</text>
<text x="225.7" y="167.4" transform="rotate(-90 225.7 167.4)">4</text>
<text x="228.2" y="167.4" transform="rotate(-90 228.2 167.4)">5</text>
<text x="230.7" y="167.4" transform="rotate(-90 230.7 167.4)">6</text>
<text x="233.3" y="167.4" transform="rotate(-90 233.3 167.4)">7</text>
<text x="235.8" y="167.4" transform="rotate(-90 235.8 167.4)">8</text>
<text x="238.4" y="167.4" transform="rotate(-90 238.4 167.4)">9</text>
<text x="240.9" y="167.4" transform="rotate(-90 240.9 167.4)">10</text>
<text x="176.5" y="189.3">TP7</text>
<text x="176.5" y="191.9">TestPoint</text>
<text x="100.3" y="196.4">1N4004</text>
<text x="102.8" y="193.9">D1</text>
<text x="141" y="201.9">C7</text>
<text x="158.8" y="201.9">C8</text>
<text x="193" y="200.3">VPP</text>
<text x="215.3" y="200.3">VPP</text>
<text x="217.7" y="200.3">GND</text>
<text x="101.6" y="206.6">D4</text>
<text x="101.6" y="209.1">1N4004</text>
<text x="113" y="205.3">D2</text>
<text x="113" y="207.9">1N4004</text>
<text x="141" y="204.4">470u,</text>
<text x="147.5" y="204.4">200V</text>
<text x="158.8" y="204.4">470u,</text>
<text x="165.3" y="204.4">200V</text>
<text x="48.3" y="215.5">J3</text>
<text x="100.3" y="213">1N4004</text>
<text x="102.8" y="210.4">D3</text>
<text x="48.3" y="218">691137710002</text>
<text x="93.2" y="224.4">GND</text>
<text x="152.9" y="230.7">GND</text>
<text x="124.5" y="237.6">TP8</text>
<text x="86.6" y="244.7">1</text>
<text x="108.9" y="244.7">12</text>
<text x="124.5" y="240.1">TestPoint</text>
<text x="86.6" y="247.2">3</text>
<text x="86.6" y="249.8">4</text>
<text x="108.9" y="247.2">10</text>
<text x="110.1" y="249.8">9</text>
<text x="86.6" y="252.3">6</text>
<text x="110.1" y="252.3">7</text>
<text x="125.7" y="258.2">TP9</text>
<text x="125.7" y="260.7">TestPoint</text>
</g>
<g font-size="1.3" fill="#a90000">
<text x="76.9" y="50.2" transform="rotate(-90 76.9 50.2)">1</text>
<text x="130.3" y="50.2" transform="rotate(-90 130.3 50.2)">1</text>
<text x="67.9" y="60.4">2</text>
<text x="121.2" y="60.4">2</text>
<text x="358.9" y="62.9" transform="rotate(-90 358.9 62.9)">3</text>
<text x="74.4" y="68" transform="rotate(-90 74.4 68)">3</text>
<text x="127.7" y="68" transform="rotate(-90 127.7 68)">3</text>
<text x="298.2" y="71.2" transform="rotate(-90 298.2 71.2)">1</text>
<text x="362.5" y="70.6">5</text>
<text x="298.2" y="77.5" transform="rotate(-90 298.2 77.5)">3</text>
<text x="300.9" y="73.4">2</text>
<text x="349.8" y="75.6">6</text>
<text x="362.5" y="73.1">4</text>
<text x="356.3" y="81.6" transform="rotate(-90 356.3 81.6)">5</text>
<text x="74.4" y="89.6" transform="rotate(-90 74.4 89.6)">6</text>
<text x="127.7" y="89.6" transform="rotate(-90 127.7 89.6)">6</text>
<text x="150.9" y="87.7" transform="rotate(-90 150.9 87.7)">1</text>
<text x="153.6" y="89.9">2</text>
<text x="216.9" y="85.2" transform="rotate(-90 216.9 85.2)">1</text>
<text x="219.6" y="87.4">2</text>
<text x="259" y="87.4">2</text>
<text x="262.6" y="85.2" transform="rotate(-90 262.6 85.2)">3</text>
<text x="150.9" y="94.1" transform="rotate(-90 150.9 94.1)">3</text>
<text x="216.9" y="91.5" transform="rotate(-90 216.9 91.5)">3</text>
<text x="262.6" y="91.5" transform="rotate(-90 262.6 91.5)">1</text>
<text x="65.3" y="99.8">7</text>
<text x="118.7" y="99.8">7</text>
<text x="71.8" y="107.4" transform="rotate(-90 71.8 107.4)">8</text>
<text x="125.2" y="107.4" transform="rotate(-90 125.2 107.4)">8</text>
<text x="366.5" y="112.1" transform="rotate(-90 366.5 112.1)">2</text>
<text x="371.6" y="112.1" transform="rotate(-90 371.6 112.1)">7</text>
<text x="71.8" y="148" transform="rotate(-90 71.8 148)">4</text>
<text x="76.9" y="148" transform="rotate(-90 76.9 148)">5</text>
<text x="125.2" y="148" transform="rotate(-90 125.2 148)">4</text>
<text x="130.3" y="148" transform="rotate(-90 130.3 148)">5</text>
<text x="216.9" y="170.9" transform="rotate(-90 216.9 170.9)">1</text>
<text x="219.5" y="170.9" transform="rotate(-90 219.5 170.9)">2</text>
<text x="222" y="170.9" transform="rotate(-90 222 170.9)">3</text>
<text x="224.5" y="170.9" transform="rotate(-90 224.5 170.9)">4</text>
<text x="227.1" y="170.9" transform="rotate(-90 227.1 170.9)">5</text>
<text x="229.6" y="170.9" transform="rotate(-90 229.6 170.9)">6</text>
<text x="232.2" y="170.9" transform="rotate(-90 232.2 170.9)">7</text>
<text x="234.7" y="170.9" transform="rotate(-90 234.7 170.9)">8</text>
<text x="237.2" y="170.9" transform="rotate(-90 237.2 170.9)">9</text>
<text x="239.8" y="171.5" transform="rotate(-90 239.8 171.5)">10</text>
<text x="81.8" y="243.6">1</text>
<text x="114.9" y="243.6">8</text>
<text x="81.8" y="246.1">2</text>
<text x="81.8" y="248.7">3</text>
<text x="81.8" y="251.2">4</text>
<text x="114.9" y="251.2">5</text>
<text x="114.9" y="248.7">6</text>
<text x="114.9" y="246.1">7</text>
</g>
<g font-size="1" fill="#a90000">
<text x="366.4" y="42.9">1</text>
<text x="366.4" y="45.5">2</text>
<text x="42.6" y="214.4">1</text>
<text x="42.6" y="216.9">2</text>
</g>
</svg>
